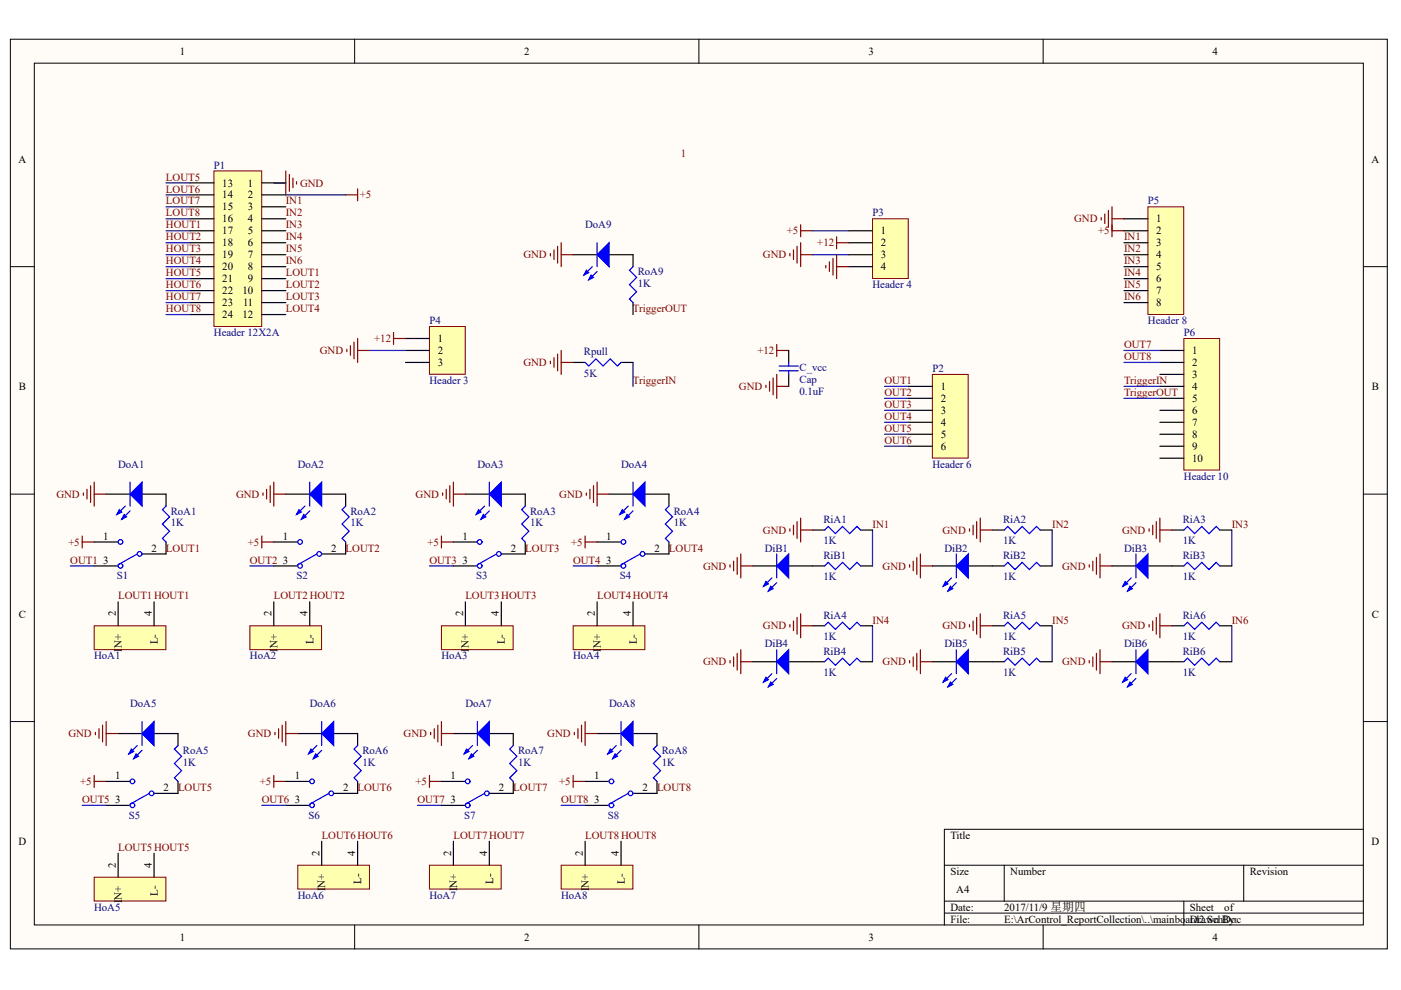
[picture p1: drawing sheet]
<svg xmlns="http://www.w3.org/2000/svg" width="297mm" height="210mm" viewBox="0 0 297 210" stroke-linecap="round" stroke-linejoin="round" font-family="sans-serif">
<g fill="#fffcf8" stroke="#000" stroke-width=".21">
<path d="M2.2 8.3h291.9v192.9h-291.9z"/>
<path d="M7.3 13.4h281.8v182.7h-281.8z"/>
</g>
<g fill="none" stroke="#000" stroke-width=".21">
<path d="M75.2 8.3v5.1M148.2 8.3v5.1M221.2 8.3v5.1M2.2 56.5h5.1M289.1 56.5h5.1M2.2 104.8h5.1M289.1 104.8h5.1M2.2 153h5.1M289.1 153h5.1M289.1 175.8h-88.9v20.3M75.2 196.1v5.1M148.2 196.1v5.1"/>
<path d="M200.2 183.4h88.9M200.2 191.1h88.9M200.2 193.6h88.9M212.9 183.4v7.7M221.2 196.1v5.1M251 191.1v5M263.7 183.4v7.7"/>
</g>
<path d="M233.5 46.1v.5M234.2 45.4v2M235 44.6v3.6M235.8 43.9v6.3M235.8 46.4h2.5M235.8 48.9h2.5" fill="none" stroke="#800000" stroke-width=".25"/>
<path d="M159.6 120h5.1M167.2 120h7.6M182.5 120h2.5" fill="none" stroke="#000" stroke-width=".25"/>
<g fill="#00f" stroke="#00f" stroke-width=".25">
<path d="M164.7 120l2.5-2.5v5z"/>
<path d="M162.4 123.3l.5 .5-1 .5z"/>
<path d="M163.4 124.3l.5 .5-1 .5z"/>
</g>
<path d="M164.7 117.5v5M174.8 120l.8-.8 1.5 1.6 1.5-1.6 1.6 1.6 1.5-1.6 .8 .8M163.7 122.5l-1.8 1.8M164.7 123.5l-1.8 1.8" fill="none" stroke="#00f" stroke-width=".25"/>
<path d="M45.4 36.2h10.1v33h-10.1z" fill="#ffffb0" stroke="#800000" stroke-width=".21"/>
<g fill="none" stroke="#000" stroke-width=".25">
<path d="M40.3 38.8h5.1M55.5 38.8h5.1M40.3 41.3h5.1M40.3 43.9h5.1M40.3 46.4h5.1M40.3 48.9h5.1M40.3 51.5h5.1M40.3 54h5.1M40.3 56.5h5.1M40.3 59.1h5.1M55.5 41.3h5.1M55.5 43.9h5.1"/>
<path d="M55.5 46.4h5.1M55.5 48.9h5.1M55.5 51.5h5.1M55.5 54h5.1M55.5 56.5h5.1M55.5 59.1h5.1M40.3 61.6h5.1M40.3 64.2h5.1M40.3 66.7h5.1M55.5 61.6h5.1M55.5 64.2h5.1M55.5 66.7h5.1"/>
</g>
<g fill="none" stroke="#800000" stroke-width=".25">
<path d="M58.1 38.8h2.5M60.6 36.2v5.1M61.4 37v3.6M62.1 37.8v2M62.9 38.5v.5M154.8 119.7v.5M155.5 119v2M156.3 118.2v3.6M157.1 117.5v5M157.1 120h2.5M192.9 119.7v.5M193.6 119v2"/>
<path d="M194.4 118.2v3.6M195.1 120h2.6M195.1 117.5v5M230.9 119.7v.5M231.7 119v2M232.5 118.2v3.6M233.2 120h2.6M233.2 117.5v5M155.5 139.3v2M156.3 138.5v3.6M157.1 137.8v5M193.6 139.3v2"/>
<path d="M194.4 138.5v3.6M195.1 137.8v5M231.7 139.3v2M232.5 138.5v3.6M233.2 137.8v5M154.8 140v.6M157.1 140.3h2.5M192.9 140v.6M195.1 140.3h2.6M230.9 140v.6M233.2 140.3h2.6"/>
</g>
<path d="M185 112.4v7.6M223.1 112.4v7.6M261.2 112.4v7.6M185 132.7v7.6M223.1 132.7v7.6M261.2 132.7v7.6" fill="none" stroke="#000080" stroke-width=".25"/>
<path d="M185 46.4h7.6v12.7h-7.6z" fill="#ffffb0" stroke="#800000" stroke-width=".21"/>
<g fill="none" stroke="#000" stroke-width=".25">
<path d="M179.9 48.9h5.1M179.9 51.5h5.1M179.9 54h5.1M179.9 56.5h5.1M22.5 104.8h5.1M30.1 104.8h5.1v2.5M35.2 114.9v2.6M172.3 112.4h2.5M182.5 112.4h2.5M197.7 120h5.1M205.3 120h7.6M210.4 112.4h2.5"/>
<path d="M220.5 112.4h2.6M220.5 120h2.6M235.8 120h5M243.4 120h7.6M248.5 112.4h2.5M258.6 112.4h2.6M258.6 120h2.6M172.3 132.7h2.5M182.5 132.7h2.5M210.4 132.7h2.5M220.5 132.7h2.6M248.5 132.7h2.5"/>
<path d="M258.6 132.7h2.6M159.6 140.3h5.1M167.2 140.3h7.6M182.5 140.3h2.5M197.7 140.3h5.1M205.3 140.3h7.6M220.5 140.3h2.6M235.8 140.3h5M243.4 140.3h7.6M258.6 140.3h2.6"/>
</g>
<g fill="none" stroke="#800000" stroke-width=".25">
<path d="M73.3 41.3h2.5M75.8 40v2.6M167.5 53.7v.6M168.2 53v2M169 52.2v3.6M169.8 47.7v2.5M169.8 51.5v5M169.8 48.9h2.5M169.8 54h2.5M175.1 56.3v.5M175.9 55.5v2.1M176.6 54.8v3.5"/>
<path d="M177.4 50.2v2.5M177.4 54v5.1M177.4 51.5h2.5M177.4 56.5h2.5M17.4 113.6v2.6M17.4 114.9h2.6M17.7 104.5v.5M18.4 103.8v2M19.2 103v3.5M20 102.2v5.1M20 104.8h2.5M167.5 112.1v.5"/>
<path d="M168.2 111.4v2M169 110.6v3.6M169.8 109.8v5.1M169.8 112.4h2.5M205.6 112.1v.5M206.3 111.4v2M207.1 110.6v3.6M207.8 112.4h2.6M207.8 109.8v5.1M243.6 112.1v.5M244.4 111.4v2M245.2 110.6v3.6"/>
<path d="M245.9 112.4h2.6M245.9 109.8v5.1M167.5 132.4v.5M168.2 131.7v2M169 130.9v3.6M169.8 130.1v5.1M169.8 132.7h2.5M205.6 132.4v.5M206.3 131.7v2M207.1 130.9v3.6M207.8 130.1v5.1M207.8 132.7h2.6"/>
<path d="M243.6 132.4v.5M244.4 131.7v2M245.2 130.9v3.6M245.9 130.1v5.1M245.9 132.7h2.6"/>
</g>
<path d="M172.3 48.9h7.6M172.3 54h7.6" fill="none" stroke="#000080" stroke-width=".25"/>
<g fill="#00f" stroke="#00f" stroke-width=".25">
<path d="M27.6 104.8l2.5-2.6v5.1z"/>
<path d="M25.3 108.1l.5 .5-1 .5z"/>
<path d="M26.3 109.1l.5 .5-1 .5z"/>
<path d="M202.8 120l2.5-2.5v5z"/>
<path d="M200.5 123.3l.5 .5-1 .5z"/>
<path d="M201.5 124.3l.5 .5-1 .5z"/>
<path d="M240.8 120l2.6-2.5v5z"/>
<path d="M238.6 123.3l.5 .5-1 .5z"/>
<path d="M239.6 124.3l.5 .5-1 .5z"/>
<path d="M164.7 140.3l2.5-2.5v5z"/>
<path d="M162.4 143.6l.5 .5-1 .5z"/>
<path d="M163.4 144.6l.5 .5-1 .5z"/>
<path d="M202.8 140.3l2.5-2.5v5z"/>
<path d="M200.5 143.6l.5 .5-1 .5z"/>
<path d="M201.5 144.6l.5 .5-1 .5z"/>
<path d="M240.8 140.3l2.6-2.5v5z"/>
<path d="M238.6 143.6l.5 .5-1 .5z"/>
<path d="M239.6 144.6l.5 .5-1 .5z"/>
</g>
<g fill="none" stroke="#00f" stroke-width=".25">
<path d="M26.6 107.3l-1.8 1.8M27.6 108.3l-1.8 1.8M27.6 102.2v5.1M35.2 107.3l-.8 .8 1.6 1.5-1.6 1.5 1.6 1.5-1.6 1.6 .8 .7M174.8 112.4l.8-.8 1.5 1.5 1.5-1.5 1.6 1.5 1.5-1.5 .8 .8M202.8 117.5v5M212.9 112.4l.8-.8 1.5 1.5 1.5-1.5 1.5 1.5 1.6-1.5 .7 .8M212.9 120l.8-.8 1.5 1.6 1.5-1.6 1.5 1.6 1.6-1.6 .7 .8M240.8 117.5v5M251 112.4l.8-.8 1.5 1.5 1.5-1.5 1.5 1.5 1.6-1.5 .7 .8M251 120l.8-.8 1.5 1.6 1.5-1.6 1.5 1.6 1.6-1.6 .7 .8M164.7 137.8v5"/>
<path d="M174.8 132.7l.8-.8 1.5 1.5 1.5-1.5 1.6 1.5 1.5-1.5 .8 .8M201.7 122.5l-1.7 1.8M202.8 123.5l-1.8 1.8M202.8 137.8v5M212.9 132.7l.8-.8 1.5 1.5 1.5-1.5 1.5 1.5 1.6-1.5 .7 .8M239.8 122.5l-1.7 1.8M240.8 123.5l-1.7 1.8M240.8 137.8v5M251 132.7l.8-.8 1.5 1.5 1.5-1.5 1.5 1.5 1.6-1.5 .7 .8M163.7 142.8l-1.8 1.8M164.7 143.9l-1.8 1.7M174.8 140.3l.8-.8 1.5 1.6 1.5-1.6 1.6 1.6 1.5-1.6 .8 .8"/>
<path d="M201.7 142.8l-1.7 1.8M202.8 143.9l-1.8 1.7M212.9 140.3l.8-.8 1.5 1.6 1.5-1.6 1.5 1.6 1.6-1.6 .7 .8M239.8 142.8l-1.7 1.8M240.8 143.9l-1.7 1.7M251 140.3l.8-.8 1.5 1.6 1.5-1.6 1.5 1.6 1.6-1.6 .7 .8"/>
</g>
<path d="M20 132.7h15.2v5h-15.2z" fill="#ffffb0" stroke="#800000" stroke-width=".21"/>
<path d="M25 127.6v5.1M32.7 127.6v5.1" fill="none" stroke="#000" stroke-width=".25"/>
<path d="M53 132.7h15.2v5h-15.2z" fill="#ffffb0" stroke="#800000" stroke-width=".21"/>
<path d="M58.1 127.6v5.1M65.7 127.6v5.1" fill="none" stroke="#000" stroke-width=".25"/>
<path d="M93.6 132.7h15.2v5h-15.2z" fill="#ffffb0" stroke="#800000" stroke-width=".21"/>
<path d="M98.7 127.6v5.1M106.3 127.6v5.1" fill="none" stroke="#000" stroke-width=".25"/>
<path d="M121.5 132.7h15.2v5h-15.2z" fill="#ffffb0" stroke="#800000" stroke-width=".21"/>
<path d="M126.6 127.6v5.1M134.2 127.6v5.1" fill="none" stroke="#000" stroke-width=".25"/>
<path d="M20 186h15.2v5h-15.2z" fill="#ffffb0" stroke="#800000" stroke-width=".21"/>
<path d="M25 180.9v5.1M32.7 180.9v5.1" fill="none" stroke="#000" stroke-width=".25"/>
<path d="M63.1 183.4h15.2v5.1h-15.2z" fill="#ffffb0" stroke="#800000" stroke-width=".21"/>
<path d="M68.2 178.4v5M75.8 178.4v5" fill="none" stroke="#000" stroke-width=".25"/>
<path d="M91.1 183.4h15.2v5.1h-15.2z" fill="#ffffb0" stroke="#800000" stroke-width=".21"/>
<path d="M96.1 178.4v5M103.7 178.4v5" fill="none" stroke="#000" stroke-width=".25"/>
<path d="M119 183.4h15.2v5.1h-15.2z" fill="#ffffb0" stroke="#800000" stroke-width=".21"/>
<path d="M167.2 74.3v2.5M167.2 79.4v2.5M20 120h5M20 114.9h5M30.1 117.5h5.1M124.1 178.4v5M131.7 178.4v5" fill="none" stroke="#000" stroke-width=".25"/>
<path d="M164.7 73v2.6M164.7 79.4v5.1M164.7 74.3h2.5M162.4 81.7v.5M163.2 80.9v2M163.9 80.1v3.6M164.7 81.9h2.5" fill="none" stroke="#800000" stroke-width=".25"/>
<g fill="none" stroke="#00f" stroke-width=".25">
<path d="M165.2 77.6h4M165.2 78.6h4M167.2 76.8v.8M167.2 78.6v.8M29.1 117.5l-4.1 2.2"/>
<circle cx="25.5" cy="114.9" r=".5"/>
<circle cx="25.5" cy="120" r=".5"/>
<circle cx="29.6" cy="117.4" r=".5"/>
</g>
<g fill="none" stroke="#000080" stroke-width=".25">
<path d="M35.2 38.8h5.1M58.1 38.8h2.5M35.2 41.3h5.1M35.2 43.9h5.1M35.2 46.4h5.1M35.2 48.9h5.1M35.2 51.5h5.1M35.2 54h5.1M35.2 56.5h5.1M35.2 59.1h5.1M60.6 41.3h12.7M35.2 61.6h5.1"/>
<path d="M35.2 64.2h5.1M35.2 66.7h5.1"/>
</g>
<path d="M91.1 69.2h7.5v10.2h-7.5z" fill="#ffffb0" stroke="#800000" stroke-width=".21"/>
<g fill="none" stroke="#000" stroke-width=".25">
<path d="M86 71.8h5.1M86 74.3h5.1M86 76.8h5.1M58.1 120h5M58.1 114.9h5M60.6 104.8h5.1M68.2 104.8h5.1v2.5M73.3 114.9v2.6h-5.1M96.1 120h5.1M96.1 114.9h5.1M98.7 104.8h5M106.3 104.8h5.1v2.5"/>
<path d="M111.4 114.9v2.6h-5.1M126.6 120h5.1M126.6 114.9h5.1M129.1 104.8h5.1M136.8 104.8h5v2.5M141.8 114.9v2.6h-5M25 155.5h5.1M32.7 155.5h5v2.6M63.1 155.5h5.1M70.7 155.5h5.1v2.6M96.1 155.5h5.1M103.7 155.5h5.1v2.6"/>
<path d="M126.6 155.5h5.1M134.2 155.5h5.1v2.6M22.5 170.8h5.1M22.5 165.7h5.1M37.7 165.7v2.5h-5M60.6 170.8h5.1M60.6 165.7h5.1M75.8 165.7v2.5h-5.1M93.6 170.8h5.1M93.6 165.7h5.1M108.8 165.7v2.5h-5.1M124.1 170.8h5"/>
<path d="M124.1 165.7h5M139.3 165.7v2.5h-5.1"/>
</g>
<g fill="none" stroke="#800000" stroke-width=".25">
<path d="M73.5 74.1v.5M74.3 73.3v2M75.1 72.5v3.6M75.8 71.8v5M75.8 74.3h2.6M83.4 70.5v2.5M83.4 71.8h2.6M55.5 113.6v2.6M55.5 114.9h2.6M55.8 104.5v.5M56.5 103.8v2M57.3 103v3.5"/>
<path d="M58.1 102.2v5.1M58.1 104.8h2.5M93.6 114.9h2.5M93.6 113.6v2.6M93.8 104.5v.5M94.6 103.8v2M95.4 103v3.5M96.1 104.8h2.6M96.1 102.2v5.1M124.1 114.9h2.5M124.1 113.6v2.6M124.3 104.5v.5"/>
<path d="M125.1 103.8v2M125.8 103v3.5M126.6 104.8h2.5M126.6 102.2v5.1M20.2 155.3v.5M21 154.5v2M21.7 153.8v3.5M22.5 153v5.1M22.5 155.5h2.5M58.3 155.3v.5M59.1 154.5v2M59.8 153.8v3.5"/>
<path d="M60.6 155.5h2.5M60.6 153v5.1M91.3 155.3v.5M92.1 154.5v2M92.8 153.8v3.5M93.6 153v5.1M93.6 155.5h2.5M121.8 155.3v.5M122.5 154.5v2M123.3 153.8v3.5M124.1 153v5.1M124.1 155.5h2.5"/>
<path d="M20 164.4v2.5M20 165.7h2.5M58.1 164.4v2.5M58.1 165.7h2.5M91.1 165.7h2.5M91.1 164.4v2.5M121.5 165.7h2.6M121.5 164.4v2.5"/>
</g>
<path d="M78.4 74.3h7.6M14.9 120h5.1M53 120h5.1M91.1 120h5M121.5 120h5.1M17.4 170.8h5.1M55.5 170.8h5.1M88.5 170.8h5.1M119 170.8h5.1" fill="none" stroke="#000080" stroke-width=".25"/>
<g fill="#00f" stroke="#00f" stroke-width=".25">
<path d="M65.7 104.8l2.5-2.6v5.1z"/>
<path d="M63.4 108.1l.5 .5-1 .5z"/>
<path d="M64.4 109.1l.5 .5-1 .5z"/>
<path d="M103.7 104.8l2.6-2.6v5.1z"/>
<path d="M101.5 108.1l.5 .5-1 .5z"/>
<path d="M102.5 109.1l.5 .5-1 .5z"/>
<path d="M134.2 104.8l2.6-2.6v5.1z"/>
<path d="M131.9 108.1l.5 .5-1 .5z"/>
<path d="M132.9 109.1l.6 .5-1.1 .5z"/>
<path d="M30.1 155.5l2.6-2.5v5.1z"/>
<path d="M27.8 158.8l.5 .5-1 .5z"/>
<path d="M28.9 159.8l.5 .6-1.1 .5z"/>
<path d="M68.2 155.5l2.5-2.5v5.1z"/>
<path d="M65.9 158.8l.5 .5-1 .5z"/>
<path d="M66.9 159.8l.5 .6-1 .5z"/>
<path d="M101.2 155.5l2.5-2.5v5.1z"/>
<path d="M98.9 158.8l.5 .5-1 .5z"/>
<path d="M99.9 159.8l.5 .6-1 .5z"/>
<path d="M131.7 155.5l2.5-2.5v5.1z"/>
<path d="M129.4 158.8l.5 .5-1 .5z"/>
<path d="M130.4 159.8l.5 .6-1 .5z"/>
</g>
<g fill="none" stroke="#00f" stroke-width=".25">
<path d="M64.7 107.3l-1.8 1.8M65.7 108.3l-1.8 1.8M65.7 102.2v5.1M67.2 117.5l-4.1 2.2M73.3 107.3l-.8 .8 1.5 1.5-1.5 1.5 1.5 1.5-1.5 1.6 .8 .7M102.7 107.3l-1.7 1.8M103.7 108.3l-1.7 1.8M103.7 102.2v5.1M105.3 117.5l-4.1 2.2M111.4 107.3l-.8 .8 1.5 1.5-1.5 1.5 1.5 1.5-1.5 1.6 .8 .7M133.2 107.3l-1.8 1.8M134.2 108.3l-1.8 1.8"/>
<path d="M134.2 102.2v5.1M135.7 117.5l-4 2.2M141.8 107.3l-.7 .8 1.5 1.5-1.5 1.5 1.5 1.5-1.5 1.6 .7 .7M29.1 158.1l-1.8 1.7M30.1 159.1l-1.8 1.8M30.1 153v5.1M37.7 158.1l-.7 .7 1.5 1.6-1.5 1.5 1.5 1.5-1.5 1.5 .7 .8M67.2 158.1l-1.8 1.7M68.2 159.1l-1.8 1.8M68.2 153v5.1M75.8 158.1l-.7 .7 1.5 1.6-1.5 1.5 1.5 1.5-1.5 1.5 .7 .8M100.2 158.1l-1.8 1.7"/>
<path d="M101.2 159.1l-1.8 1.8M101.2 153v5.1M108.8 158.1l-.7 .7 1.5 1.6-1.5 1.5 1.5 1.5-1.5 1.5 .7 .8M130.7 158.1l-1.8 1.7M131.7 159.1l-1.8 1.8M131.7 153v5.1M139.3 158.1l-.8 .7 1.6 1.6-1.6 1.5 1.6 1.5-1.6 1.5 .8 .8M31.6 168.2l-4 2.3M69.7 168.2l-4 2.3M102.7 168.2l-4 2.3M133.2 168.2l-4.1 2.3"/>
<circle cx="63.6" cy="120" r=".5"/>
<circle cx="63.6" cy="114.9" r=".5"/>
<circle cx="67.7" cy="117.4" r=".5"/>
<circle cx="101.7" cy="114.9" r=".5"/>
<circle cx="101.7" cy="120" r=".5"/>
<circle cx="105.8" cy="117.4" r=".5"/>
<circle cx="132.2" cy="120" r=".5"/>
<circle cx="132.2" cy="114.9" r=".5"/>
<circle cx="136.2" cy="117.4" r=".5"/>
<circle cx="28.1" cy="165.7" r=".5"/>
<circle cx="28.1" cy="170.7" r=".5"/>
<circle cx="32.1" cy="168.2" r=".5"/>
<circle cx="66.2" cy="165.7" r=".5"/>
<circle cx="66.2" cy="170.7" r=".5"/>
<circle cx="70.2" cy="168.2" r=".5"/>
<circle cx="99.2" cy="165.7" r=".5"/>
<circle cx="99.2" cy="170.7" r=".5"/>
<circle cx="103.2" cy="168.2" r=".5"/>
<circle cx="129.6" cy="165.7" r=".5"/>
<circle cx="129.6" cy="170.7" r=".5"/>
<circle cx="133.7" cy="168.2" r=".5"/>
</g>
<path d="M243.4 43.9h7.6v22.8h-7.6z" fill="#ffffb0" stroke="#800000" stroke-width=".21"/>
<path d="M121.5 54h5.1M129.1 54h5.1v2.5M238.3 46.4h5.1M238.3 48.9h5.1M238.3 51.5h5.1M238.3 54h5.1M238.3 56.5h5.1M238.3 59.1h5.1M134.2 64.2v2.5M238.3 61.6h5.1M238.3 64.2h5.1" fill="none" stroke="#000" stroke-width=".25"/>
<g fill="#00f" stroke="#00f" stroke-width=".25">
<path d="M126.6 54l2.5-2.5v5z"/>
<path d="M124.3 57.3l.5 .5-1 .5z"/>
<path d="M125.3 58.3l.5 .5-1 .5z"/>
</g>
<path d="M125.6 56.5l-1.8 1.8M126.6 57.6l-1.8 1.7M126.6 51.5v5M134.2 56.5l-.7 .8 1.5 1.5-1.5 1.5 1.5 1.6-1.5 1.5 .7 .8" fill="none" stroke="#00f" stroke-width=".25"/>
<path d="M116.7 53.7v.6M117.5 53v2M118.2 52.2v3.6M119 51.5v5M119 54h2.5" fill="none" stroke="#800000" stroke-width=".25"/>
<path d="M197.7 79.4h7.6v17.7h-7.6z" fill="#ffffb0" stroke="#800000" stroke-width=".21"/>
<path d="M192.6 81.9h5.1M192.6 84.5h5.1M192.6 87h5.1M192.6 89.5h5.1M192.6 92.1h5.1M192.6 94.6h5.1" fill="none" stroke="#000" stroke-width=".25"/>
<path d="M251 71.8h7.6v27.9h-7.6z" fill="#ffffb0" stroke="#800000" stroke-width=".21"/>
<path d="M121.5 76.8h2.6M131.7 76.8h2.5M245.9 74.3h5.1M245.9 76.8h5.1M245.9 79.4h5.1M245.9 81.9h5.1M245.9 84.5h5.1M245.9 87h5.1M245.9 89.5h5.1M245.9 92.1h5.1M245.9 94.6h5.1M245.9 97.2h5.1" fill="none" stroke="#000" stroke-width=".25"/>
<path d="M134.2 76.8v5.1M238.3 74.3h7.6M238.3 76.8h7.6M187.5 84.5h5.1M187.5 94.6h5.1M187.5 92.1h5.1M187.5 89.5h5.1M187.5 87h5.1M187.5 81.9h5.1M238.3 84.5h7.6M238.3 81.9h7.6" fill="none" stroke="#000080" stroke-width=".25"/>
<path d="M124.1 76.8l.7 .8 1.5-1.5 1.6 1.5 1.5-1.5 1.5 1.5 .8-.8" fill="none" stroke="#00f" stroke-width=".25"/>
<path d="M116.7 76.6v.5M117.5 75.8v2.1M118.2 75.1v3.5M119 74.3v5.1M119 76.8h2.5" fill="none" stroke="#800000" stroke-width=".25"/>
<g font-size="2.3">
<text x="38.1" y="11.6">1</text>
<text x="111.1" y="11.6">2</text>
<text x="184.1" y="11.6">3</text>
<text x="257.1" y="11.6">4</text>
<text x="3.9" y="34.5">A</text>
<text x="290.8" y="34.5">A</text>
<text x="47.1" y="39.5">13</text>
<text x="52.6" y="39.5">1</text>
<text x="47.1" y="42.1">14</text>
<text x="47.1" y="44.6">15</text>
<text x="47.1" y="47.2">16</text>
<text x="52.6" y="42.1">2</text>
<text x="52.6" y="44.6">3</text>
<text x="52.6" y="47.2">4</text>
<text x="245.2" y="47.2">1</text>
<text x="47.1" y="49.7">17</text>
<text x="47.1" y="52.2">18</text>
<text x="52.6" y="49.7">5</text>
<text x="52.6" y="52.2">6</text>
<text x="186.8" y="49.7">1</text>
<text x="186.8" y="52.2">2</text>
<text x="245.2" y="49.7">2</text>
<text x="245.2" y="52.2">3</text>
<text x="47.1" y="54.8">19</text>
<text x="47.1" y="57.3">20</text>
<text x="47.1" y="59.8">21</text>
<text x="52.6" y="54.8">7</text>
<text x="52.6" y="57.3">8</text>
<text x="52.6" y="59.8">9</text>
<text x="186.8" y="54.8">3</text>
<text x="186.8" y="57.3">4</text>
<text x="245.2" y="54.8">4</text>
<text x="245.2" y="57.3">5</text>
<text x="245.2" y="59.8">6</text>
<text x="47.1" y="62.4">22</text>
<text x="47.1" y="64.9">23</text>
<text x="51.4" y="62.4">10</text>
<text x="51.5" y="64.9">11</text>
<text x="245.2" y="62.4">7</text>
<text x="245.2" y="64.9">8</text>
<text x="47.1" y="67.5">24</text>
<text x="51.4" y="67.5">12</text>
<text x="92.8" y="72.5">1</text>
<text x="92.8" y="75.1">2</text>
<text x="92.8" y="77.6">3</text>
<text x="252.8" y="75.1">1</text>
<text x="252.8" y="77.6">2</text>
<text x="4" y="82.7">B</text>
<text x="199.5" y="82.7">1</text>
<text x="252.8" y="80.2">3</text>
<text x="252.8" y="82.7">4</text>
<text x="290.8" y="82.7">B</text>
<text x="199.5" y="85.2">2</text>
<text x="199.5" y="87.8">3</text>
<text x="252.8" y="85.2">5</text>
<text x="252.8" y="87.8">6</text>
<text x="199.5" y="90.3">4</text>
<text x="199.5" y="92.9">5</text>
<text x="199.5" y="95.4">6</text>
<text x="252.8" y="90.3">7</text>
<text x="252.8" y="92.9">8</text>
<text x="252.8" y="95.4">9</text>
<text x="252.8" y="97.9">10</text>
<text x="21.9" y="119.5">3</text>
<text x="21.9" y="114.4">1</text>
<text x="32.2" y="117">2</text>
<text x="60" y="119.5">3</text>
<text x="60" y="114.4">1</text>
<text x="70.2" y="117">2</text>
<text x="98" y="119.5">3</text>
<text x="98" y="114.4">1</text>
<text x="108.3" y="117">2</text>
<text x="128.5" y="119.5">3</text>
<text x="128.5" y="114.4">1</text>
<text x="138.8" y="117">2</text>
<text x="4" y="130.9">C</text>
<text x="24.5" y="130.7" transform="rotate(-90 24.5 130.7)">2</text>
<text x="32.2" y="130.7" transform="rotate(-90 32.2 130.7)">4</text>
<text x="57.5" y="130.7" transform="rotate(-90 57.5 130.7)">2</text>
<text x="65.2" y="130.7" transform="rotate(-90 65.2 130.7)">4</text>
<text x="98.2" y="130.7" transform="rotate(-90 98.2 130.7)">2</text>
<text x="105.8" y="130.7" transform="rotate(-90 105.8 130.7)">4</text>
<text x="126.1" y="130.7" transform="rotate(-90 126.1 130.7)">2</text>
<text x="133.7" y="130.7" transform="rotate(-90 133.7 130.7)">4</text>
<text x="290.8" y="130.9">C</text>
<text x="25.8" y="137.4" transform="rotate(-90 25.8 137.4)">N+</text>
<text x="33.4" y="136.6" transform="rotate(-90 33.4 136.6)">L-</text>
<text x="58.8" y="137.4" transform="rotate(-90 58.8 137.4)">N+</text>
<text x="66.4" y="136.6" transform="rotate(-90 66.4 136.6)">L-</text>
<text x="99.4" y="137.4" transform="rotate(-90 99.4 137.4)">N+</text>
<text x="107.1" y="136.6" transform="rotate(-90 107.1 136.6)">L-</text>
<text x="127.4" y="137.4" transform="rotate(-90 127.4 137.4)">N+</text>
<text x="135" y="136.6" transform="rotate(-90 135 136.6)">L-</text>
<text x="25.8" y="138.2" transform="rotate(-90 25.8 138.2)">I</text>
<text x="58.8" y="138.2" transform="rotate(-90 58.8 138.2)">I</text>
<text x="99.4" y="138.2" transform="rotate(-90 99.4 138.2)">I</text>
<text x="127.4" y="138.2" transform="rotate(-90 127.4 138.2)">I</text>
<text x="24.4" y="165.2">1</text>
<text x="34.7" y="167.7">2</text>
<text x="62.5" y="165.2">1</text>
<text x="72.8" y="167.7">2</text>
<text x="95.5" y="165.2">1</text>
<text x="105.8" y="167.7">2</text>
<text x="126" y="165.2">1</text>
<text x="136.2" y="167.7">2</text>
<text x="24.4" y="170.3">3</text>
<text x="62.5" y="170.3">3</text>
<text x="95.5" y="170.3">3</text>
<text x="126" y="170.3">3</text>
<text x="3.9" y="179.1">D</text>
<text x="201.5" y="177.9">Title</text>
<text x="290.8" y="179.1">D</text>
<text x="24.5" y="184" transform="rotate(-90 24.5 184)">2</text>
<text x="32.2" y="184" transform="rotate(-90 32.2 184)">4</text>
<text x="67.7" y="181.4" transform="rotate(-90 67.7 181.4)">2</text>
<text x="75.3" y="181.4" transform="rotate(-90 75.3 181.4)">4</text>
<text x="95.6" y="181.4" transform="rotate(-90 95.6 181.4)">2</text>
<text x="103.3" y="181.4" transform="rotate(-90 103.3 181.4)">4</text>
<text x="123.6" y="181.4" transform="rotate(-90 123.6 181.4)">2</text>
<text x="131.2" y="181.4" transform="rotate(-90 131.2 181.4)">4</text>
<text x="201.5" y="185.5">Size</text>
<text x="214.2" y="185.5">Number</text>
<text x="265" y="185.5">Revision</text>
<text x="25.8" y="191.5" transform="rotate(-90 25.8 191.5)">I</text>
<text x="25.8" y="190.7" transform="rotate(-90 25.8 190.7)">N+</text>
<text x="33.4" y="189.9" transform="rotate(-90 33.4 189.9)">L-</text>
<text x="69" y="188.9" transform="rotate(-90 69 188.9)">I</text>
<text x="69" y="188.2" transform="rotate(-90 69 188.2)">N+</text>
<text x="76.6" y="187.4" transform="rotate(-90 76.6 187.4)">L-</text>
<text x="96.9" y="188.9" transform="rotate(-90 96.9 188.9)">I</text>
<text x="96.9" y="188.2" transform="rotate(-90 96.9 188.2)">N+</text>
<text x="104.5" y="187.4" transform="rotate(-90 104.5 187.4)">L-</text>
<text x="124.8" y="188.9" transform="rotate(-90 124.8 188.9)">I</text>
<text x="124.8" y="188.2" transform="rotate(-90 124.8 188.2)">N+</text>
<text x="132.5" y="187.4" transform="rotate(-90 132.5 187.4)">L-</text>
<text x="202.8" y="189.3">A4</text>
<text x="201.5" y="193.1">Date:</text>
<text x="201.5" y="195.6">File:</text>
<text x="212.9" y="193.1">2017/11/9 星期四</text>
<text x="212.9" y="195.6">E:\ArControl_ReportCollection\..\mainboaDrawn By:</text>
<text x="252.3" y="193.1">Sheet</text>
<text x="252.4" y="195.6">rd2.SchDoc</text>
<text x="259.6" y="193.1">of</text>
<text x="38.1" y="199.4">1</text>
<text x="111.1" y="199.4">2</text>
<text x="184.1" y="199.4">3</text>
<text x="257.1" y="199.4">4</text>
</g>
<g font-size="2.3" fill="#000080">
<text x="45.4" y="35.7">P1</text>
<text x="185" y="45.9">P3</text>
<text x="243.4" y="43.3">P5</text>
<text x="124.1" y="48.4">DoA9</text>
<text x="135.2" y="58.3">RoA9</text>
<text x="135.2" y="60.9">1K</text>
<text x="185" y="61.1">Header 4</text>
<text x="45.4" y="71.3">Header 12X2A</text>
<text x="91" y="68.7">P4</text>
<text x="243.4" y="68.7">Header 8</text>
<text x="251" y="71.3">P6</text>
<text x="123.8" y="75.3">Rpull</text>
<text x="91" y="81.4">Header 3</text>
<text x="123.8" y="79.9">5K</text>
<text x="169.5" y="83.7">0.1uF</text>
<text x="169.5" y="78.6">C_vcc</text>
<text x="169.5" y="81.2">Cap</text>
<text x="197.7" y="78.9">P2</text>
<text x="25.1" y="99.2">DoA1</text>
<text x="63.1" y="99.2">DoA2</text>
<text x="101.2" y="99.2">DoA3</text>
<text x="131.7" y="99.2">DoA4</text>
<text x="197.7" y="99.2">Header 6</text>
<text x="251" y="101.7">Header 10</text>
<text x="36.2" y="111.6">1K</text>
<text x="36.2" y="109.1">RoA1</text>
<text x="74.3" y="111.6">1K</text>
<text x="74.3" y="109.1">RoA2</text>
<text x="112.4" y="111.6">1K</text>
<text x="112.4" y="109.1">RoA3</text>
<text x="142.8" y="111.6">1K</text>
<text x="142.8" y="109.1">RoA4</text>
<text x="174.6" y="110.9">RiA1</text>
<text x="212.7" y="110.9">RiA2</text>
<text x="250.8" y="110.9">RiA3</text>
<text x="162.1" y="117">DiB1</text>
<text x="174.6" y="118.5">RiB1</text>
<text x="174.6" y="115.4">1K</text>
<text x="200.2" y="117">DiB2</text>
<text x="212.7" y="115.4">1K</text>
<text x="212.7" y="118.5">RiB2</text>
<text x="238.3" y="117">DiB3</text>
<text x="250.8" y="115.4">1K</text>
<text x="250.8" y="118.5">RiB3</text>
<text x="24.8" y="122.8">S1</text>
<text x="62.9" y="122.8">S2</text>
<text x="101" y="122.8">S3</text>
<text x="131.4" y="122.8">S4</text>
<text x="174.6" y="123.1">1K</text>
<text x="212.7" y="123.1">1K</text>
<text x="250.8" y="123.1">1K</text>
<text x="174.6" y="131.2">RiA4</text>
<text x="212.7" y="131.2">RiA5</text>
<text x="250.8" y="131.2">RiA6</text>
<text x="162.1" y="137.3">DiB4</text>
<text x="174.6" y="135.7">1K</text>
<text x="200.2" y="137.3">DiB5</text>
<text x="212.7" y="135.7">1K</text>
<text x="238.3" y="137.3">DiB6</text>
<text x="250.8" y="135.7">1K</text>
<text x="20" y="139.8">HoA1</text>
<text x="53" y="139.8">HoA2</text>
<text x="93.6" y="139.8">HoA3</text>
<text x="121.5" y="139.8">HoA4</text>
<text x="174.6" y="143.3">1K</text>
<text x="174.6" y="138.8">RiB4</text>
<text x="212.7" y="143.3">1K</text>
<text x="212.7" y="138.8">RiB5</text>
<text x="250.8" y="143.3">1K</text>
<text x="250.8" y="138.8">RiB6</text>
<text x="27.6" y="150">DoA5</text>
<text x="65.7" y="150">DoA6</text>
<text x="98.7" y="150">DoA7</text>
<text x="129.1" y="150">DoA8</text>
<text x="38.8" y="159.9">RoA5</text>
<text x="76.8" y="159.9">RoA6</text>
<text x="109.8" y="159.9">RoA7</text>
<text x="140.3" y="159.9">RoA8</text>
<text x="38.8" y="162.4">1K</text>
<text x="76.8" y="162.4">1K</text>
<text x="109.8" y="162.4">1K</text>
<text x="140.3" y="162.4">1K</text>
<text x="27.3" y="173.6">S5</text>
<text x="65.4" y="173.6">S6</text>
<text x="98.4" y="173.6">S7</text>
<text x="128.9" y="173.6">S8</text>
<text x="63.1" y="190.6">HoA6</text>
<text x="91" y="190.6">HoA7</text>
<text x="119" y="190.6">HoA8</text>
<text x="20" y="193.1">HoA5</text>
</g>
<g font-size="2.3" fill="#800000">
<text x="144.4" y="33.2">1</text>
<text x="35.2" y="38.3">LOUT5</text>
<text x="35.2" y="40.8">LOUT6</text>
<text x="63.6" y="39.5">GND</text>
<text x="35.2" y="43.3">LOUT7</text>
<text x="35.2" y="45.9">LOUT8</text>
<text x="60.6" y="43.3">IN1</text>
<text x="60.6" y="45.9">IN2</text>
<text x="76.3" y="42.1">+5</text>
<text x="227.7" y="47.2">GND</text>
<text x="35.2" y="51">HOUT2</text>
<text x="35.2" y="53.5">HOUT3</text>
<text x="35.2" y="48.4">HOUT1</text>
<text x="60.6" y="48.4">IN3</text>
<text x="60.6" y="51">IN4</text>
<text x="60.6" y="53.5">IN5</text>
<text x="166.8" y="49.7">+5</text>
<text x="173.3" y="52.2">+12</text>
<text x="232.8" y="49.7">+5</text>
<text x="238.3" y="51">IN1</text>
<text x="238.3" y="53.5">IN2</text>
<text x="35.2" y="56">HOUT4</text>
<text x="35.2" y="58.6">HOUT5</text>
<text x="60.6" y="58.6">LOUT1</text>
<text x="60.6" y="56">IN6</text>
<text x="111" y="54.8">GND</text>
<text x="161.8" y="54.8">GND</text>
<text x="238.3" y="56">IN3</text>
<text x="238.3" y="58.6">IN4</text>
<text x="35.2" y="61.1">HOUT6</text>
<text x="35.2" y="63.7">HOUT7</text>
<text x="60.6" y="61.1">LOUT2</text>
<text x="60.6" y="63.7">LOUT3</text>
<text x="238.3" y="61.1">IN5</text>
<text x="238.3" y="63.7">IN6</text>
<text x="35.2" y="66.2">HOUT8</text>
<text x="60.6" y="66.2">LOUT4</text>
<text x="134.2" y="66.2">TriggerOUT</text>
<text x="67.8" y="75.1">GND</text>
<text x="79.3" y="72.5">+12</text>
<text x="111" y="77.6">GND</text>
<text x="160.6" y="75.1">+12</text>
<text x="238.3" y="73.8">OUT7</text>
<text x="238.3" y="76.4">OUT8</text>
<text x="134.2" y="81.4">TriggerIN</text>
<text x="156.7" y="82.7">GND</text>
<text x="187.5" y="81.4">OUT1</text>
<text x="187.5" y="84">OUT2</text>
<text x="238.3" y="84">TriggerOUT</text>
<text x="238.3" y="81.4">TriggerIN</text>
<text x="187.5" y="86.5">OUT3</text>
<text x="187.5" y="89.1">OUT4</text>
<text x="187.5" y="91.6">OUT5</text>
<text x="187.5" y="94.1">OUT6</text>
<text x="12" y="105.5">GND</text>
<text x="50" y="105.5">GND</text>
<text x="88.1" y="105.5">GND</text>
<text x="118.6" y="105.5">GND</text>
<text x="161.8" y="113.1">GND</text>
<text x="185" y="111.9">IN1</text>
<text x="199.8" y="113.1">GND</text>
<text x="223.1" y="111.9">IN2</text>
<text x="237.9" y="113.1">GND</text>
<text x="261.1" y="111.9">IN3</text>
<text x="14.5" y="115.7">+5</text>
<text x="14.9" y="119.5">OUT1</text>
<text x="35.2" y="117">LOUT1</text>
<text x="52.6" y="115.7">+5</text>
<text x="53" y="119.5">OUT2</text>
<text x="73.3" y="117">LOUT2</text>
<text x="90.6" y="115.7">+5</text>
<text x="91" y="119.5">OUT3</text>
<text x="111.4" y="117">LOUT3</text>
<text x="121.1" y="115.7">+5</text>
<text x="121.5" y="119.5">OUT4</text>
<text x="141.8" y="117">LOUT4</text>
<text x="149.1" y="120.8">GND</text>
<text x="187.1" y="120.8">GND</text>
<text x="225.2" y="120.8">GND</text>
<text x="25.1" y="127.1">LOUT1HOUT1</text>
<text x="58.1" y="127.1">LOUT2HOUT2</text>
<text x="98.7" y="127.1">LOUT3HOUT3</text>
<text x="126.6" y="127.1">LOUT4HOUT4</text>
<text x="161.8" y="133.5">GND</text>
<text x="185" y="132.2">IN4</text>
<text x="199.8" y="133.5">GND</text>
<text x="223.1" y="132.2">IN5</text>
<text x="237.9" y="133.5">GND</text>
<text x="261.1" y="132.2">IN6</text>
<text x="149.1" y="141.1">GND</text>
<text x="187.1" y="141.1">GND</text>
<text x="225.2" y="141.1">GND</text>
<text x="14.5" y="156.3">GND</text>
<text x="52.6" y="156.3">GND</text>
<text x="85.6" y="156.3">GND</text>
<text x="116" y="156.3">GND</text>
<text x="17" y="166.5">+5</text>
<text x="37.8" y="167.7">LOUT5</text>
<text x="55.1" y="166.5">+5</text>
<text x="75.8" y="167.7">LOUT6</text>
<text x="88.1" y="166.5">+5</text>
<text x="108.8" y="167.7">LOUT7</text>
<text x="118.6" y="166.5">+5</text>
<text x="139.3" y="167.7">LOUT8</text>
<text x="17.4" y="170.3">OUT5</text>
<text x="55.5" y="170.3">OUT6</text>
<text x="88.5" y="170.3">OUT7</text>
<text x="119" y="170.3">OUT8</text>
<text x="68.2" y="177.9">LOUT6HOUT6</text>
<text x="96.1" y="177.9">LOUT7HOUT7</text>
<text x="124.1" y="177.9">LOUT8HOUT8</text>
<text x="25.1" y="180.4">LOUT5HOUT5</text>
</g>
</svg>
